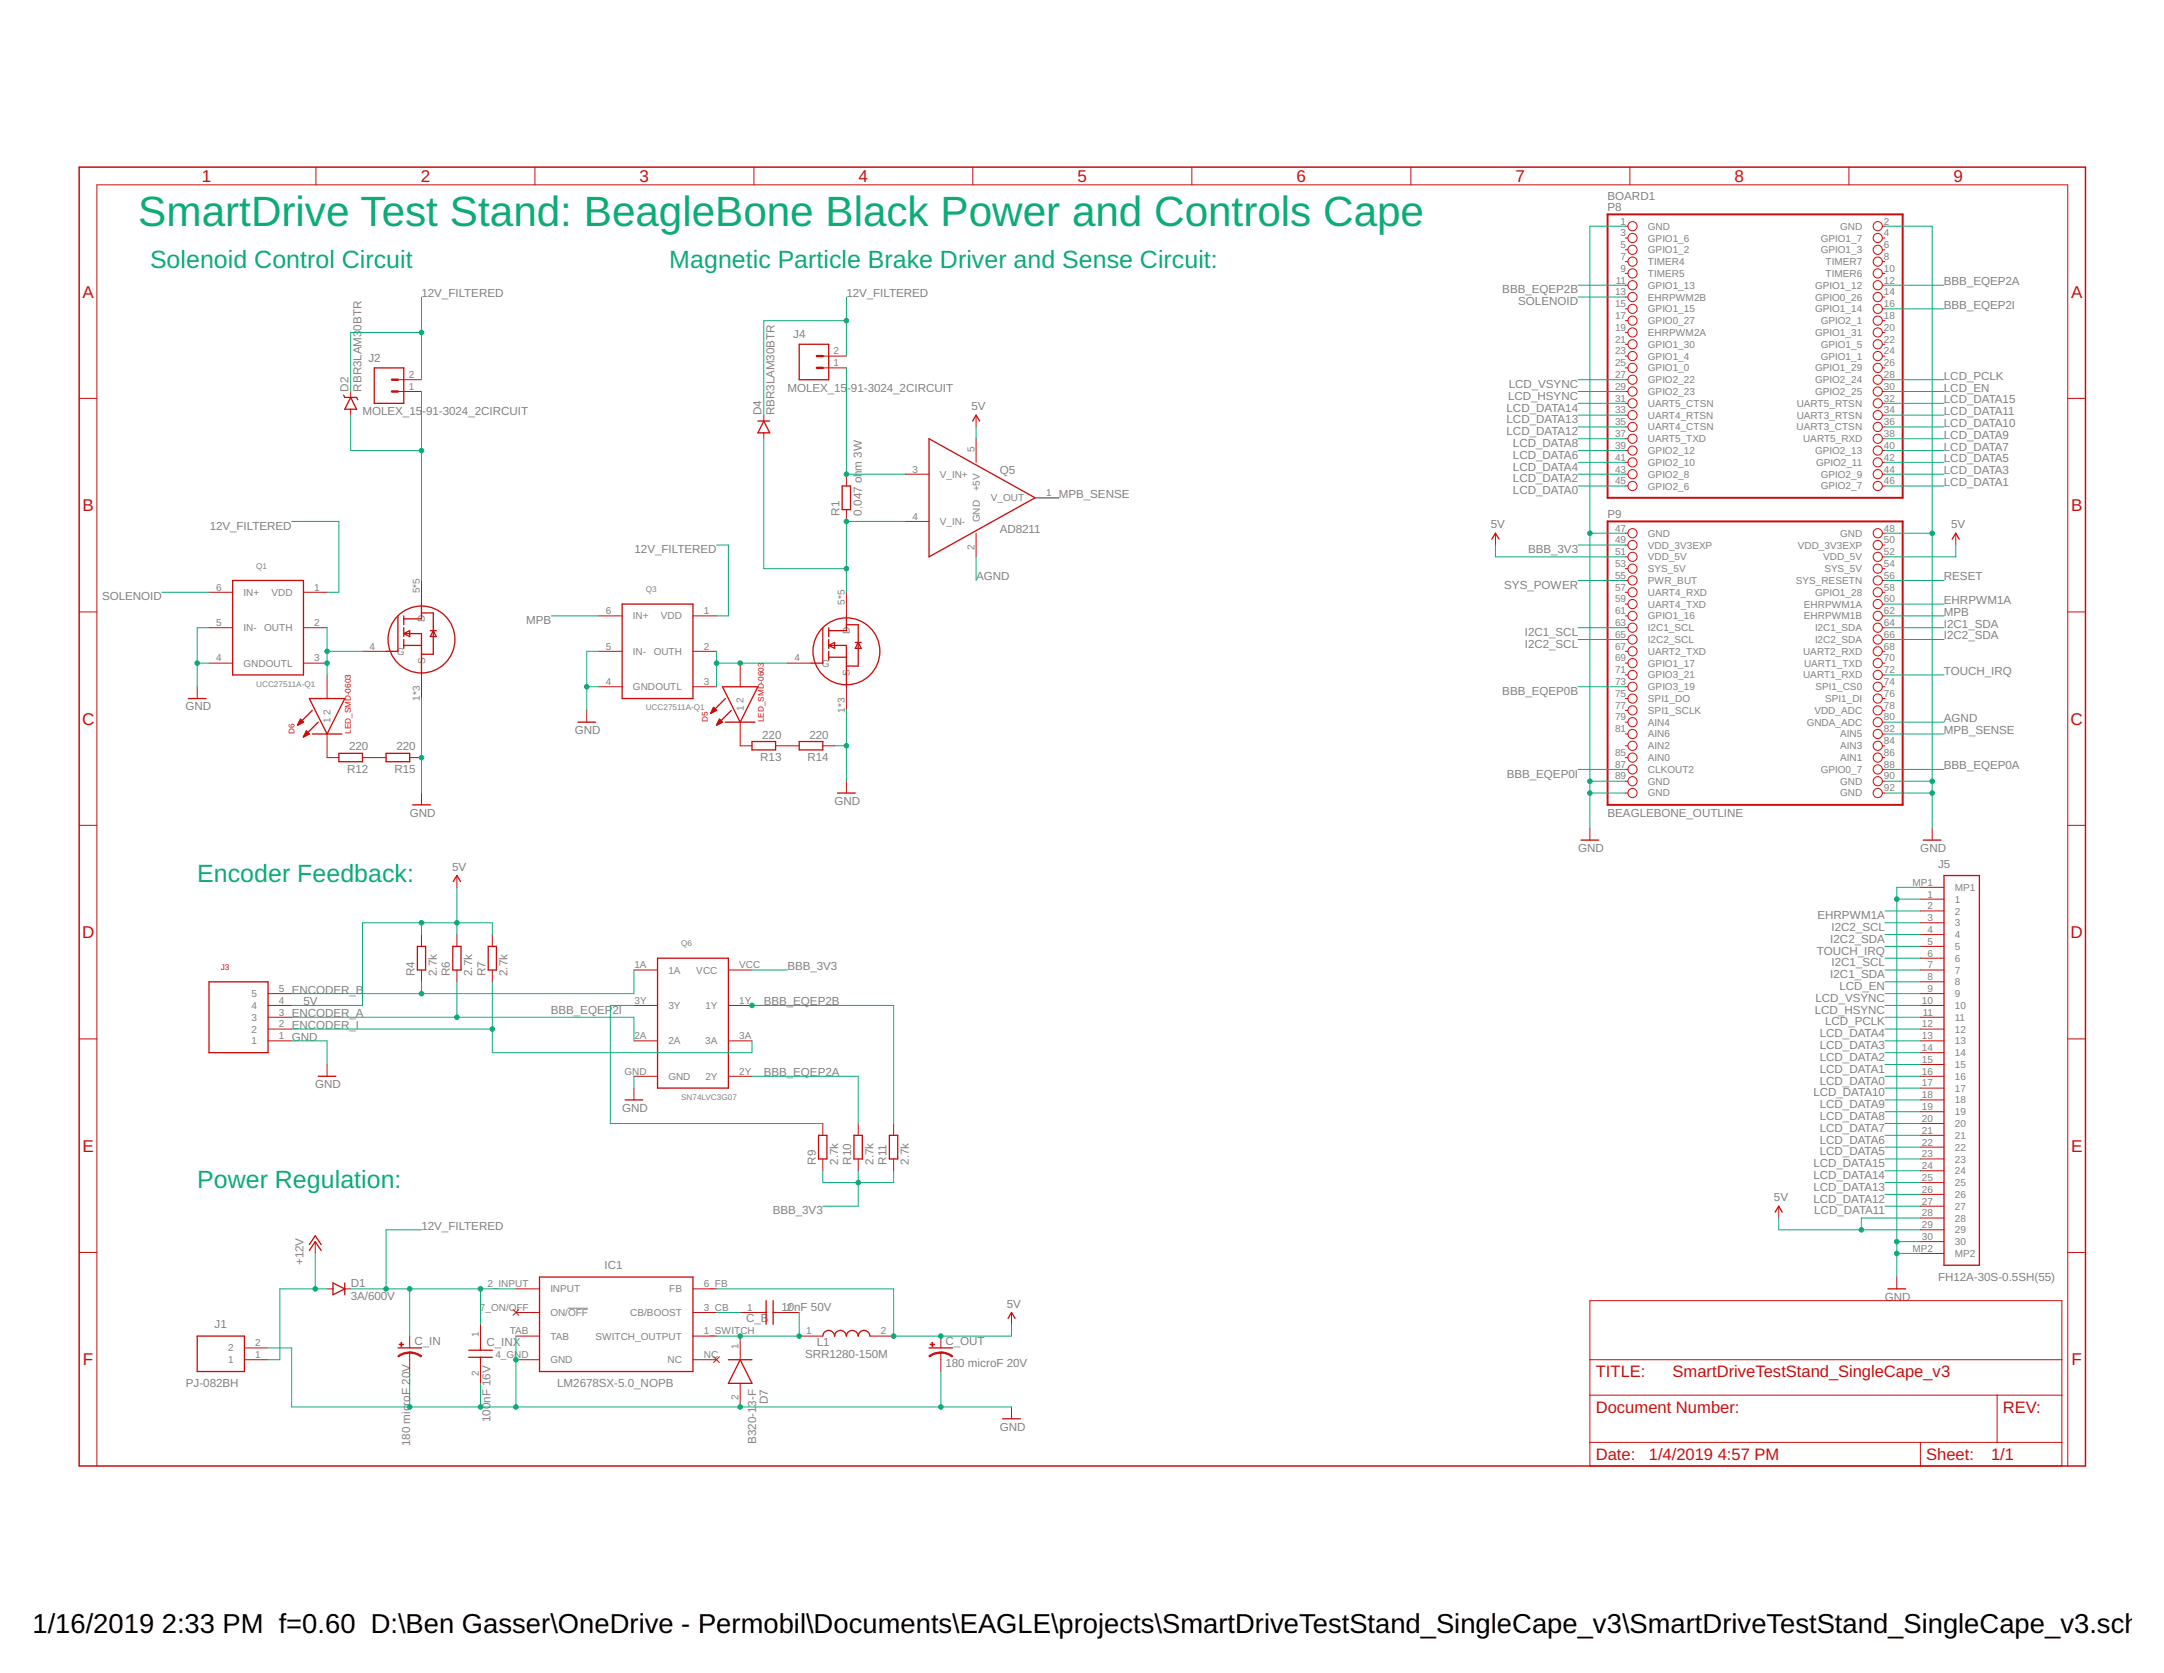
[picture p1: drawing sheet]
<svg xmlns="http://www.w3.org/2000/svg" width="279mm" height="216mm" viewBox="0 0 279 216" stroke-linecap="round" stroke-linejoin="round" font-family="sans-serif">
<path d="M73.3 168.8h2.6" fill="none" stroke="#808080" stroke-width=".13"/>
<path d="M207.6 27.7h38.1v36.5h-38.1zM207.6 67.3h38.1v36.6h-38.1z" fill="none" stroke="#c90d0c" stroke-width=".25"/>
<g fill="none" stroke="#c90d0c" stroke-width=".13">
<path d="M40.8 21.6v2.3M69.1 21.6v2.3M97.3 21.6v2.3M125.6 21.6v2.3M153.9 21.6v2.3M182.2 21.6v2.3M209.8 29.2h.4M209.8 30.7h.4M209.8 32.2h.4M209.8 33.8h.4M209.8 35.3h.4M209.8 36.8h.4"/>
<path d="M209.8 38.3h.4M209.8 39.9h.4M210.4 21.6v2.3M238.7 21.6v2.3M243 29.2h.4M243 30.7h.4M243 32.2h.4M243 33.8h.4M243 35.3h.4M243 36.8h.4M243 38.3h.4M243 39.9h.4"/>
<path d="M10.2 51.4h2.3M45.3 50.5v.8M45.3 52.8v.8M51.4 49h3M51.4 50.5h3M98.6 53.6v.7M98.6 55.9v.7M106.2 46h3.1M106.2 47.5h3.1M126 53.6v1.5M126 56.6v3.1M209.8 41.4h.4"/>
<path d="M209.8 42.9h.4M209.8 44.4h.4M209.8 46h.4M209.8 47.5h.4M209.8 49h.4M209.8 50.5h.4M209.8 52h.4M209.8 53.6h.4M209.8 55.1h.4M209.8 56.6h.4M209.8 58.1h.4M209.8 59.7h.4"/>
<path d="M243 41.4h.4M243 42.9h.4M243 44.4h.4M243 46h.4M243 47.5h.4M243 49h.4M243 50.5h.4M243 52h.4M243 53.6h.4M243 55.1h.4M243 56.6h.4M243 58.1h.4"/>
<path d="M243 59.7h.4M267 51.4h2.3M10.2 79h2.3M27 76.4h3M39.2 76.4h3M54.4 74.9v3.1M77.3 79.5h3M89.5 79.5h3M109.3 61.2v1.5M109.3 65.8v1.5M109.3 76.4v3.1M116.9 61.2h3.1"/>
<path d="M116.9 67.3h3.1M126 68.8v3.1M133.6 64.2h3.1M193.1 68.8v1.5M209.8 68.8h.4M209.8 70.3h.4M209.8 71.9h.4M209.8 73.4h.4M209.8 74.9h.4M209.8 76.4h.4M209.8 78h.4M209.8 79.5h.4"/>
<path d="M209.8 61.2h.4M209.8 62.7h.4M243 68.8h.4M243 70.3h.4M243 71.9h.4M243 73.4h.4M243 74.9h.4M243 76.4h.4M243 78h.4M243 79.5h.4M243 61.2h.4M243 62.7h.4"/>
<path d="M252.5 68.8v1.5M267 79h2.3M25.5 88.6v1.5M27 81h3M27 85.6h3M39.2 81h3M39.2 85.6h3M42.2 94.7v3.1h1.6M42.2 87.1v3M46.8 84.1h3M46.8 97.8h3M52.9 97.8h1.5"/>
<path d="M54.4 87.1v3M75.8 91.7v1.5M77.3 84.1h3M77.3 88.6h3M89.5 84.1h3M89.5 88.6h3M95.6 93.2v3h1.5M95.6 85.6v3M100.1 96.2h3.1M101.7 85.6h3M106.2 96.2h1.6M109.3 88.6v3.1"/>
<path d="M209.8 81h.4M209.8 82.5h.4M209.8 84.1h.4M209.8 85.6h.4M209.8 87.1h.4M209.8 88.6h.4M209.8 90.1h.4M209.8 91.7h.4M209.8 93.2h.4M209.8 94.7h.4M209.8 96.2h.4M209.8 97.8h.4"/>
<path d="M209.8 99.3h.4M243 81h.4M243 82.5h.4M243 84.1h.4M243 85.6h.4M243 87.1h.4M243 88.6h.4M243 90.1h.4M243 91.7h.4M243 93.2h.4M243 94.7h.4M243 96.2h.4"/>
<path d="M243 97.8h.4M243 99.3h.4M10.2 106.5h2.3M54.4 102.3v1.6M59 113v1.5M109.3 100.8v1.5M205.3 106.9v1.5M209.8 100.8h.4M209.8 102.3h.4M243 100.8h.4M243 102.3h.4M247.9 116h3.1"/>
<path d="M247.9 119.1h3.1M247.9 114.5h3.1M247.9 117.6h3.1M249.5 106.9v1.5M267 106.5h2.3M10.2 134.1h2.3M34.6 131.3h3.1M34.6 129.8h3.1M34.6 128.2h3.1M34.6 132.8h3.1M34.6 134.3h3.1M42.2 137.4v1.5"/>
<path d="M54.4 120.6v1.5M54.4 125.2v1.5M59 120.6v1.5M59 125.2v1.5M63.6 120.6v1.5M63.6 125.2v1.5M81.9 129.8h3M81.9 134.3h3M81.9 125.2h3M81.9 138.9h3M94 129.8h3.1M94 134.3h3.1"/>
<path d="M94 125.2h3.1M94 138.9h3.1M247.9 131.3h3.1M247.9 129.8h3.1M247.9 128.2h3.1M247.9 132.8h3.1M247.9 134.3h3.1M247.9 122.1h3.1M247.9 125.2h3.1M247.9 137.4h3.1M247.9 120.6h3.1M247.9 123.7h3.1"/>
<path d="M247.9 126.7h3.1M247.9 135.8h3.1M247.9 138.9h3.1M267 134.1h2.3M81.9 140.4v1.5M106.2 145v1.5M106.2 149.6v1.5M110.8 145v1.5M110.8 149.6v1.5M115.4 145v1.5M115.4 149.6v1.5M229.7 155.7v1.5"/>
<path d="M247.9 140.4h3.1M247.9 143.5h3.1M247.9 146.5h3.1M247.9 149.6h3.1M247.9 152.6h3.1M247.9 155.7h3.1M247.9 158.7h3.1M247.9 141.9h3.1M247.9 145h3.1M247.9 148h3.1M247.9 151.1h3.1M247.9 154.1h3.1"/>
<path d="M247.9 157.2h3.1M10.2 161.6h2.3M31.6 175.5h3M31.6 173.9h3M40.7 160.2v1.6M42.2 166.3h.8M44.5 166.3h.8M52.9 172.4v1.5M52.9 174.5v2.5M62 170.9v3M62 175.5v3M66.3 169l.7 .7"/>
<path d="M66.6 166.3h3.1M66.6 175.5h3.1M66.6 172.4h3.1M66.6 169.4h3.1M67 169l-.7 .7M89.5 166.3h3M89.5 175.5h3M89.5 172.4h3M89.5 169.4h3M92.1 175.1l.8 .7M92.9 175.1l-.8 .7M95.6 172.4v3.1"/>
<path d="M95.6 178.5v3.1M95.6 169.4h3M100.1 169.4h3.1M103.2 172.4h3M112.3 172.4h3.1M121.5 172.4v1.5M121.5 174.5v2.5M130.6 169.4v1.5M205.3 167.9h60.9v21.3h-60.9zM205.3 175.5h60.9M244.9 164.8v1.5M247.9 160.2h3.1"/>
<path d="M247.9 161.8h3.1M267 161.6h2.3M12.5 189.2v-165.3h254.5v165.3M130.6 181.6v1.5M205.3 180h60.9M205.3 186.1h60.9M247.9 186.1v3.1M257.9 180v6.1"/>
<circle cx="210.8" cy="32.2" r=".59"/>
<circle cx="210.8" cy="29.2" r=".59"/>
<circle cx="210.8" cy="38.3" r=".59"/>
<circle cx="210.8" cy="39.9" r=".59"/>
<circle cx="210.8" cy="33.8" r=".59"/>
<circle cx="210.8" cy="35.3" r=".59"/>
<circle cx="210.8" cy="36.8" r=".59"/>
<circle cx="210.8" cy="30.7" r=".59"/>
<circle cx="242.4" cy="38.3" r=".59"/>
<circle cx="242.4" cy="35.3" r=".59"/>
<circle cx="242.4" cy="30.7" r=".59"/>
<circle cx="242.4" cy="33.8" r=".59"/>
<circle cx="242.4" cy="29.2" r=".59"/>
<circle cx="242.4" cy="32.2" r=".59"/>
<circle cx="242.4" cy="36.8" r=".59"/>
<circle cx="242.4" cy="39.9" r=".59"/>
<circle cx="210.8" cy="41.4" r=".59"/>
<circle cx="210.8" cy="42.9" r=".59"/>
<circle cx="210.8" cy="53.6" r=".59"/>
<circle cx="210.8" cy="50.5" r=".59"/>
<circle cx="210.8" cy="49" r=".59"/>
<circle cx="210.8" cy="58.1" r=".59"/>
<circle cx="210.8" cy="47.5" r=".59"/>
<circle cx="210.8" cy="55.1" r=".59"/>
<circle cx="210.8" cy="46" r=".59"/>
<circle cx="210.8" cy="52" r=".59"/>
<circle cx="210.8" cy="56.6" r=".59"/>
<circle cx="210.8" cy="44.4" r=".59"/>
<circle cx="210.8" cy="59.7" r=".59"/>
<circle cx="242.4" cy="42.9" r=".59"/>
<circle cx="242.4" cy="41.4" r=".59"/>
<circle cx="242.4" cy="56.6" r=".59"/>
<circle cx="242.4" cy="47.5" r=".59"/>
<circle cx="242.4" cy="49" r=".59"/>
<circle cx="242.4" cy="53.6" r=".59"/>
<circle cx="242.4" cy="55.1" r=".59"/>
<circle cx="242.4" cy="59.7" r=".59"/>
<circle cx="242.4" cy="44.4" r=".59"/>
<circle cx="242.4" cy="52" r=".59"/>
<circle cx="242.4" cy="46" r=".59"/>
<circle cx="242.4" cy="50.5" r=".59"/>
<circle cx="242.4" cy="58.1" r=".59"/>
<circle cx="210.8" cy="71.9" r=".59"/>
<circle cx="210.8" cy="79.5" r=".59"/>
<circle cx="210.8" cy="61.2" r=".59"/>
<circle cx="210.8" cy="78" r=".59"/>
<circle cx="210.8" cy="68.8" r=".59"/>
<circle cx="210.8" cy="70.3" r=".59"/>
<circle cx="210.8" cy="76.4" r=".59"/>
<circle cx="210.8" cy="74.9" r=".59"/>
<circle cx="210.8" cy="73.4" r=".59"/>
<circle cx="210.8" cy="62.7" r=".59"/>
<circle cx="242.4" cy="73.4" r=".59"/>
<circle cx="242.4" cy="62.7" r=".59"/>
<circle cx="242.4" cy="68.8" r=".59"/>
<circle cx="242.4" cy="76.4" r=".59"/>
<circle cx="242.4" cy="71.9" r=".59"/>
<circle cx="242.4" cy="74.9" r=".59"/>
<circle cx="242.4" cy="78" r=".59"/>
<circle cx="242.4" cy="79.5" r=".59"/>
<circle cx="242.4" cy="61.2" r=".59"/>
<circle cx="242.4" cy="70.3" r=".59"/>
<circle cx="210.8" cy="87.1" r=".59"/>
<circle cx="210.8" cy="94.7" r=".59"/>
<circle cx="210.8" cy="91.7" r=".59"/>
<circle cx="210.8" cy="84.1" r=".59"/>
<circle cx="210.8" cy="85.6" r=".59"/>
<circle cx="210.8" cy="90.1" r=".59"/>
<circle cx="210.8" cy="99.3" r=".59"/>
<circle cx="210.8" cy="81" r=".59"/>
<circle cx="210.8" cy="96.2" r=".59"/>
<circle cx="210.8" cy="93.2" r=".59"/>
<circle cx="210.8" cy="97.8" r=".59"/>
<circle cx="210.8" cy="88.6" r=".59"/>
<circle cx="210.8" cy="82.5" r=".59"/>
<circle cx="242.4" cy="90.1" r=".59"/>
<circle cx="242.4" cy="94.7" r=".59"/>
<circle cx="242.4" cy="81" r=".59"/>
<circle cx="242.4" cy="85.6" r=".59"/>
<circle cx="242.4" cy="87.1" r=".59"/>
<circle cx="242.4" cy="93.2" r=".59"/>
<circle cx="242.4" cy="99.3" r=".59"/>
<circle cx="242.4" cy="82.5" r=".59"/>
<circle cx="242.4" cy="88.6" r=".59"/>
<circle cx="242.4" cy="96.2" r=".59"/>
<circle cx="242.4" cy="97.8" r=".59"/>
<circle cx="242.4" cy="84.1" r=".59"/>
<circle cx="242.4" cy="91.7" r=".59"/>
<circle cx="210.8" cy="102.3" r=".59"/>
<circle cx="210.8" cy="100.8" r=".59"/>
<circle cx="242.4" cy="102.3" r=".59"/>
<circle cx="242.4" cy="100.8" r=".59"/>
</g>
<g fill="none" stroke="#c90d0c" stroke-width=".17">
<path d="M44.4 51l.1 .3h1.5l.2 .3M45.3 51.3l.7 1.5h-1.5zM48.3 47.5h3.8v4.5h-3.8zM97.9 54.3h1.5M98.6 54.3l.8 1.6h-1.5zM103.2 44.4h3.8v4.6h-3.8zM120 56.6l13.6 7.6-13.6 7.7zM125.6 54.3l.4-.7 .5 .7M30 74.9h9.2v12.2h-9.2zM51.4 79.5v4.6h-1.6M52.1 79.5v1.1M54.4 78v1.9h-2.3"/>
<path d="M54.4 79.1h1.5v5.3h-1.5M80.3 78h9.2v12.1h-9.2zM108.7 62.7h1.1v3.1h-1.1zM109.3 79.5v1.9h-2.3M192.6 69.6l.5-.8 .4 .8M252.1 69.6l.4-.8 .5 .8M24.3 90.1h2.3M38.4 93.5h.1M38.5 93.4h.3M38.6 93.3h.4M38.6 93.2h.6M38.7 93h.3"/>
<path d="M38.8 92.9h.1M38.8 92.8l.4 .4-.8 .4zM39.2 95.1h.1M39.2 95h.2M39.3 94.8h.4M39.4 94.7h.5M39.4 94.6h.4M39.5 94.5h.2M39.5 94.4h.1M39.9 90.1h4.6l-2.3 4.6zM39.9 94.7l-.7 .4M39.9 94.7l-.3-.4-.4 .8"/>
<path d="M40.3 91.7l-1.9 1.9M40.3 94.7h3.8M41.1 93.2l-1.9 1.9M43.8 97.2h3v1.1h-3zM49.8 97.2h3.1v1.1h-3.1zM52.1 83.3h2.3M52.1 81v1.1M52.1 82.5v1.2M52.1 81.8h2.3v5.3M52.1 81.8l.8-.4v.7zM55.6 81.4h.7M55.9 81.4l.4 .7h-.7z"/>
<path d="M74.6 93.2h2.3M91.8 91.9h.1M91.9 91.8h.3M91.9 91.7h.5M92 91.6h.4M92 91.5h.3M92.1 91.4h.1M92.1 91.3l.4 .4-.7 .4zM92.5 93.5h.1M92.6 93.4h.3M92.7 93.3h.4M92.7 93.2h.5"/>
<path d="M92.8 93h.3M92.8 92.9h.2M92.9 92.8l.4 .4-.8 .4zM93.3 88.6h4.6l-2.3 4.6zM93.7 93.2h3.8M93.7 90.1l-1.9 2M94.4 91.7l-1.9 1.9M97.1 95.7h3v1.1h-3zM103.2 95.7h3v1.1h-3zM106.2 81v4.6h-1.5M107 81v1.1M107 82.5v1.2"/>
<path d="M107 84.1v1.1M107 83.3h2.3v5.3M107 84.8h2.3M107 83.3l.8-.4v.8zM109.3 80.6h1.5v5.4h-1.5M110.4 82.9h.8M110.8 82.9l.4 .8h-.8zM53.3 103.9h2.3M58.5 113.7l.5-.7 .5 .7M108.1 102.3h2.3M204.1 108.4h2.3M248.3 108.4h2.3"/>
<path d="M251 113h4.6v50.3h-4.6zM27 126.7h7.6v9.1h-7.6zM41.1 138.9h2.3M53.9 122.1h1v3.1h-1zM58.5 122.1h1v3.1h-1zM63 122.1h1.1v3.1h-1.1zM84.9 123.7h9.1v16.7h-9.1zM80.7 141.9h2.3M105.7 146.5h1.1v3.1h-1.1zM110.3 146.5h1v3.1h-1zM114.8 146.5h1.1v3.1h-1.1zM229.2 156.4l.5-.7 .4 .7"/>
<path d="M25.5 172.4h6.1v4.6h-6.1zM39.9 161.4l.8-1.2 .8 1.2M39.9 160.6l.8-1.1 .8 1.1M43 165.6l1.5 .7-1.5 .8zM44.5 165.6v1.5M51.4 173.9h3M60.5 174.2h3.1M60.5 175.2h3.1M62 173.9v.3M62 175.2v.3M69.7 164.8h19.8v12.2h-19.8zM94 175.5h3.1"/>
<path d="M95.6 175.5l1.5 3h-3.1zM98.6 169.4h.3M98.9 167.9v3M99.8 167.9v3M99.8 169.4h.3M106.2 172.4a.76 .76 0 0 1 .8-.7 .76 .76 0 0 1 .8 .7 .76 .76 0 0 1 .7-.7 .76 .76 0 0 1 .8 .7 .76 .76 0 0 1 .7-.7 .76 .76 0 0 1 .8 .7 .76 .76 0 0 1 .8-.7 .76 .76 0 0 1 .7 .7M120 173.9h3M130.2 170.1l.4-.7 .5 .7M243.8 166.3h2.2M129.5 183.1h2.2"/>
<circle cx="54.4" cy="82.5" r="4.3"/>
<circle cx="109.3" cy="84.1" r="4.3"/>
</g>
<path d="M50.6 49h.8M50.6 50.5h.8M105.5 46h.7M105.5 47.5h.7" fill="none" stroke="#c90d0c" stroke-width=".32"/>
<path d="M10.2 21.6h259.1v167.6h-259.1z" fill="none" stroke="#c90d0c" stroke-width=".19"/>
<g fill="#c90d0c" stroke="#c90d0c" stroke-width=".13">
<path d="M52.9 174.5h.2a2.57 2.57 0 0 1 1.3 .5l-.1 .1a2.39 2.39 0 0 0-1.4-.5z" fill-rule="evenodd"/>
<path d="M51.4 175a2.33 2.33 0 0 1 1.5-.5v.1a2.39 2.39 0 0 0-1.4 .5z" fill-rule="evenodd"/>
<path d="M121.5 174.5h.2a2.57 2.57 0 0 1 1.3 .5l-.1 .1a2.39 2.39 0 0 0-1.4-.5z" fill-rule="evenodd"/>
<path d="M119.9 175a2.34 2.34 0 0 1 1.6-.5v.1a2.39 2.39 0 0 0-1.5 .5z" fill-rule="evenodd"/>
</g>
<g fill="#c90d0c" stroke="#c90d0c" stroke-width=".13">
<path d="M51.5 173.5h.6h-.6z"/>
<path d="M51.8 173.2h.1v.6h-.1z"/>
<path d="M120.1 173.5h.5h-.5z"/>
<path d="M120.3 173.2h.1v.6h-.1z"/>
</g>
<g fill="none" stroke="#0dab76" stroke-width=".13">
<path d="M54.4 38.3v10.7M109.3 38.3v7.7M203.8 38.3h6M203.8 36.8h6M209.8 29.2h-4.5v77.7M243.4 29.2h6.1v77.7M243.4 36.8h7.6M243.4 39.9h7.6M45.3 53.6v4.5h9.1M54.4 50.5v24.4M54.4 42.9h-9.1v7.6M98.6 56.6v16.8h10.7"/>
<path d="M109.3 47.5v13.7h7.6M109.3 41.4h-10.7v12.2M126 55.1v1.5M203.8 58.1h6M203.8 59.7h6M203.8 56.6h6M203.8 55.1h6M203.8 53.6h6M203.8 52h6M203.8 50.5h6M203.8 49h6M243.4 58.1h7.6"/>
<path d="M243.4 59.7h7.6M243.4 56.6h7.6M243.4 55.1h7.6M243.4 53.6h7.6M243.4 52h7.6M243.4 50.5h7.6M243.4 49h7.6M20.9 76.4h6.1M37.7 67.3h6.1v9.1h-1.6M71.2 79.5h6.1M92.5 70.3h1.5v9.2h-1.5M116.9 67.3h-7.6v9.1"/>
<path d="M126 71.9v3M133.6 64.2h3.1M193.1 70.3v1.6h16.7M203.8 70.3h6M203.8 61.2h6M203.8 62.7h6M203.8 74.9h6M205.3 68.8h4.5M243.4 68.8h6.1M243.4 79.5h7.6M243.4 61.2h7.6M243.4 62.7h7.6"/>
<path d="M243.4 78h7.6M243.4 74.9h7.6M252.5 70.3v1.6h-9.1M25.5 85.6h1.5M27 81h-1.5v7.6M42.2 81v6.1M42.2 84.1h4.6M54.4 90.1v12.2M75.8 88.6h1.5M77.3 84.1h-1.5v7.6M92.5 85.6h9.2M92.5 84.1v4.5"/>
<path d="M107.8 96.2h1.5M109.3 91.7v9.1M203.8 81h6M203.8 88.6h6M203.8 99.3h6M203.8 82.5h6M243.4 81h7.6M243.4 99.3h7.6M243.4 93.2h7.6M243.4 94.7h7.6M243.4 82.5h7.6M243.4 87.1h7.6"/>
<path d="M54.4 119.1v1.5M59 114.5v6.1M205.3 100.8h4.5M205.3 102.3h4.5M243.4 100.8h6.1M243.4 102.3h6.1M243.4 119.1h4.5M243.4 117.6h4.5M244.9 116h3M247.9 114.5h-3v50.3M37.7 134.3h4.5v3.1M37.7 131.3h44.2v3"/>
<path d="M37.7 132.8h25.9M54.4 126.7v1.5M59 126.7v4.6M63.6 120.6v-1.5h-16.8v10.7h-9.1M63.6 126.7v9.1h33.5v-1.5M81.9 125.2v3h-44.2M81.9 138.9v1.5M81.9 129.8h-3.1v15.2h27.4M97.1 129.8h18.3v15.2M97.1 125.2h4.6M97.1 138.9h13.7v6.1M243.4 134.3h4.5"/>
<path d="M243.4 129.8h4.5M243.4 132.8h4.5M243.4 135.8h4.5M243.4 128.2h4.5M243.4 131.3h4.5M243.4 125.2h4.5M243.4 137.4h4.5M243.4 126.7h4.5M243.4 138.9h4.5M243.4 120.6h4.5M243.4 122.1h4.5M243.4 123.7h4.5"/>
<path d="M54.4 158.7h-4.6v7.6M106.2 151.1v1.5h9.2v-1.5M110.8 151.1v4.6h-4.6M229.7 157.2v1.5h18.2M243.4 152.6h4.5M243.4 155.7h4.5M243.4 148h4.5M243.4 145h4.5M243.4 141.9h4.5M243.4 140.4h4.5M243.4 149.6h4.5M243.4 146.5h4.5"/>
<path d="M243.4 143.5h4.5M243.4 154.1h4.5M243.4 151.1h4.5M247.9 157.2h-7.6v1.5M34.6 173.9h3.1v7.7h92.9M40.7 161.8v4.5M42.2 166.3h-6.1v9.2h-1.5M45.3 166.3h21.3M52.9 166.3v6.1M52.9 177v4.6M62 166.3v4.6M62 178.5v3.1"/>
<path d="M66.6 172.4v9.2M92.5 166.3h22.9v6.1h15.2v-1.5M92.5 169.4h3.1M103.2 169.4v3h-10.7M121.5 177v4.6M244.9 160.2h3M244.9 161.8h3"/>
</g>
<g fill="#0dab76" stroke="#0dab76" stroke-width=".13">
<circle cx="205.3" cy="100.8" r=".3"/>
<circle cx="205.3" cy="102.3" r=".3"/>
<circle cx="205.3" cy="68.8" r=".3"/>
<circle cx="249.5" cy="100.8" r=".3"/>
<circle cx="249.5" cy="102.3" r=".3"/>
<circle cx="249.5" cy="68.8" r=".3"/>
<circle cx="25.5" cy="85.6" r=".3"/>
<circle cx="75.8" cy="88.6" r=".3"/>
<circle cx="244.9" cy="160.2" r=".3"/>
<circle cx="244.9" cy="161.8" r=".3"/>
<circle cx="244.9" cy="116" r=".3"/>
<circle cx="109.3" cy="96.2" r=".3"/>
<circle cx="54.4" cy="97.8" r=".3"/>
<circle cx="66.6" cy="175.5" r=".3"/>
<circle cx="66.6" cy="181.6" r=".3"/>
<circle cx="62" cy="181.6" r=".3"/>
<circle cx="95.6" cy="181.6" r=".3"/>
<circle cx="121.5" cy="181.6" r=".3"/>
<circle cx="52.9" cy="181.6" r=".3"/>
<circle cx="49.8" cy="166.3" r=".3"/>
<circle cx="62" cy="166.3" r=".3"/>
<circle cx="52.9" cy="166.3" r=".3"/>
<circle cx="54.4" cy="42.9" r=".3"/>
<circle cx="109.3" cy="41.4" r=".3"/>
<circle cx="54.4" cy="119.1" r=".3"/>
<circle cx="59" cy="119.1" r=".3"/>
<circle cx="240.3" cy="158.7" r=".3"/>
<circle cx="115.4" cy="172.4" r=".3"/>
<circle cx="121.5" cy="172.4" r=".3"/>
<circle cx="40.7" cy="166.3" r=".3"/>
<circle cx="63.6" cy="132.8" r=".3"/>
<circle cx="54.4" cy="128.2" r=".3"/>
<circle cx="59" cy="131.3" r=".3"/>
<circle cx="109.3" cy="73.4" r=".3"/>
<circle cx="109.3" cy="67.3" r=".3"/>
<circle cx="109.3" cy="61.2" r=".3"/>
<circle cx="110.8" cy="152.6" r=".3"/>
<circle cx="54.4" cy="58.1" r=".3"/>
<circle cx="92.5" cy="85.6" r=".3"/>
<circle cx="95.6" cy="85.6" r=".3"/>
<circle cx="42.2" cy="85.6" r=".3"/>
<circle cx="42.2" cy="84.1" r=".3"/>
<circle cx="97.1" cy="129.8" r=".3"/>
<circle cx="103.2" cy="172.4" r=".3"/>
<circle cx="95.6" cy="172.4" r=".3"/>
</g>
<text font-size="5.5" fill="#0dab76" x="17.8" y="29.2">SmartDrive Test Stand: BeagleBone Black Power and Controls Cape</text>
<g font-size="3.5">
<text x="4.2" y="210.7">1/16/2019</text>
<text x="20.9" y="210.7">2:33 PM f=0.60 D:\Ben Gasser\OneDrive - Permobil\Documents\EAGLE\projects\SmartDriveTestStand_SingleCape_v3\SmartDriveTestStand_SingleCape_v3.sch (S</text>
</g>
<g font-size="3.2" fill="#0dab76">
<text x="19.4" y="34.5">Solenoid Control Circuit</text>
<text x="86.4" y="34.5">Magnetic Particle Brake Driver and Sense Circuit:</text>
<text x="25.5" y="113.8">Encoder Feedback:</text>
<text x="25.5" y="153.4">Power Regulation:</text>
</g>
<g font-size="2.2" fill="#c90d0c">
<text x="26" y="23.5">1</text>
<text x="54.3" y="23.5">2</text>
<text x="82.6" y="23.5">3</text>
<text x="110.9" y="23.5">4</text>
<text x="139.1" y="23.5">5</text>
<text x="167.4" y="23.5">6</text>
<text x="195.7" y="23.5">7</text>
<text x="224" y="23.5">8</text>
<text x="252.2" y="23.5">9</text>
<text x="10.7" y="38.4">A</text>
<text x="267.4" y="38.4">A</text>
<text x="10.7" y="66">B</text>
<text x="267.4" y="66">B</text>
<text x="10.6" y="93.5">C</text>
<text x="267.3" y="93.5">C</text>
<text x="10.6" y="121.1">D</text>
<text x="267.3" y="121.1">D</text>
<text x="10.7" y="148.6">E</text>
<text x="267.4" y="148.6">E</text>
<text x="10.7" y="176.2">F</text>
<text x="267.5" y="176.2">F</text>
</g>
<g font-size="2.1" fill="#c90d0c">
<text x="206" y="177.8">TITLE:</text>
<text x="215.9" y="177.8">SmartDriveTestStand_SingleCape_v3</text>
<text x="206" y="182.3">Document Number:</text>
<text x="258.6" y="182.3">REV:</text>
<text x="206" y="188.4">Date:</text>
<text x="212.9" y="188.4">1/4/2019</text>
<text x="221.8" y="188.4">4:57 PM</text>
<text x="248.7" y="188.4">Sheet:</text>
<text x="257.1" y="188.4">1/1</text>
</g>
<g font-size="1.5" fill="#808080">
<text x="207.6" y="27.3">P8</text>
<text x="207.6" y="25.8">BOARD1</text>
<text x="54.4" y="38.3">12V_FILTERED</text>
<text x="109.3" y="38.3">12V_FILTERED</text>
<text x="194" y="37.9">BBB_EQEP2B</text>
<text x="196" y="39.4">SOLENOID</text>
<text x="251" y="36.8">BBB_EQEP2A</text>
<text x="251" y="39.9">BBB_EQEP2I</text>
<text x="46.7" y="42.7" transform="rotate(-90 46.7 42.7)">0BTR</text>
<text x="47.6" y="46.7">J2</text>
<text x="102.4" y="43.7">J4</text>
<text x="45" y="50.5" transform="rotate(-90 45 50.5)">D2</text>
<text x="46.7" y="50.5" transform="rotate(-90 46.7 50.5)">RBR3LAM3</text>
<text x="46.8" y="53.6">MOLEX_15</text>
<text x="54.5" y="53.6">-91-3024_2CIRCUIT</text>
<text x="98.3" y="53.6" transform="rotate(-90 98.3 53.6)">D4</text>
<text x="100" y="53.6" transform="rotate(-90 100 53.6)">RBR3LAM30BTR</text>
<text x="101.7" y="50.5">MOLEX_15</text>
<text x="109.4" y="50.5">-91-3024_2CIRCUIT</text>
<text x="125.4" y="53">5V</text>
<text x="194.5" y="53.1">LCD_DATA14</text>
<text x="194.7" y="51.6">LCD_HSYNC</text>
<text x="194.8" y="50.1">LCD_VSYNC</text>
<text x="251" y="53.6">LCD_DATA11</text>
<text x="251" y="52.1">LCD_DATA15</text>
<text x="251" y="50.5">LCD_EN</text>
<text x="251" y="49">LCD_PCLK</text>
<text x="194.5" y="56.2">LCD_DATA12</text>
<text x="194.5" y="54.6">LCD_DATA13</text>
<text x="195.3" y="59.2">LCD_DATA6</text>
<text x="195.3" y="57.7">LCD_DATA8</text>
<text x="251" y="59.7">LCD_DATA5</text>
<text x="251" y="58.1">LCD_DATA7</text>
<text x="251" y="56.6">LCD_DATA9</text>
<text x="251" y="55.1">LCD_DATA10</text>
<text x="129.1" y="61.2">Q5</text>
<text x="136.7" y="64.2">MPB_SENSE</text>
<text x="195.3" y="63.8">LCD_DATA0</text>
<text x="195.3" y="62.3">LCD_DATA2</text>
<text x="195.3" y="60.7">LCD_DATA4</text>
<text x="251" y="62.7">LCD_DATA1</text>
<text x="251" y="61.2">LCD_DATA3</text>
<text x="27.1" y="68.3">12V_FILTERED</text>
<text x="81.9" y="71.4">12V_FILTERED</text>
<text x="108.4" y="66.5" transform="rotate(-90 108.4 66.5)">R1</text>
<text x="111.3" y="66.5" transform="rotate(-90 111.3 66.5)">0.047 ohm 3W</text>
<text x="129.1" y="68.8">AD8211</text>
<text x="192.5" y="68.2">5V</text>
<text x="197.3" y="71.4">BBB_3V3</text>
<text x="207.6" y="66.9">P9</text>
<text x="251.9" y="68.2">5V</text>
<text x="13.2" y="77.5">SOLENOID</text>
<text x="126" y="74.9">AGND</text>
<text x="194.2" y="76">SYS_POWER</text>
<text x="251" y="78">EHRPWM1A</text>
<text x="251" y="74.9">RESET</text>
<text x="67.9" y="80.5">MPB</text>
<text x="196.9" y="82.1">I2C1_SCL</text>
<text x="196.9" y="83.6">I2C2_SCL</text>
<text x="251" y="79.5">MPB</text>
<text x="251" y="81">I2C1_SDA</text>
<text x="251" y="82.5">I2C2_SDA</text>
<text x="194" y="89.7">BBB_EQEP0B</text>
<text x="251" y="87.1">TOUCH_IRQ</text>
<text x="23.9" y="91.7">GND</text>
<text x="74.2" y="94.7">GND</text>
<text x="98.4" y="95.3">220</text>
<text x="104.5" y="95.3">220</text>
<text x="251" y="93.2">AGND</text>
<text x="251" y="94.7">MPB_SENSE</text>
<text x="44.8" y="99.7">R12</text>
<text x="45.1" y="96.8">220</text>
<text x="50.9" y="99.7">R15</text>
<text x="51.2" y="96.8">220</text>
<text x="98.2" y="98.2">R13</text>
<text x="104.3" y="98.2">R14</text>
<text x="194.5" y="100.3">BBB_EQEP0I</text>
<text x="251" y="99.3">BBB_EQEP0A</text>
<text x="52.9" y="105.4">GND</text>
<text x="107.8" y="103.9">GND</text>
<text x="207.6" y="105.4">BEAGLEBONE_OUTLINE</text>
<text x="58.4" y="112.4">5V</text>
<text x="203.7" y="109.9">GND</text>
<text x="247.9" y="109.9">GND</text>
<text x="250.2" y="112">J5</text>
<text x="234.7" y="118.6">EHRPWM1A</text>
<text x="53.5" y="125.9" transform="rotate(-90 53.5 125.9)">R4</text>
<text x="56.4" y="125.9" transform="rotate(-90 56.4 125.9)">2.7k</text>
<text x="58.1" y="125.9" transform="rotate(-90 58.1 125.9)">R6</text>
<text x="61" y="125.9" transform="rotate(-90 61 125.9)">2.7k</text>
<text x="62.7" y="125.9" transform="rotate(-90 62.7 125.9)">R7</text>
<text x="65.5" y="125.9" transform="rotate(-90 65.5 125.9)">2.7k</text>
<text x="101.7" y="125.2">BBB_3V3</text>
<text x="234.6" y="123.2">TOUCH_IRQ</text>
<text x="236.3" y="121.7">I2C2_SDA</text>
<text x="236.5" y="124.7">I2C1_SCL</text>
<text x="236.5" y="120.1">I2C2_SCL</text>
<text x="37.7" y="128.2">ENCODER_B</text>
<text x="37.7" y="131.3">ENCODER_A</text>
<text x="39.2" y="129.8">5V</text>
<text x="71.1" y="130.8">BBB_EQEP</text>
<text x="79.1" y="130.8">2I</text>
<text x="98.6" y="129.8">BBB_EQEP2B</text>
<text x="234.3" y="130.8">LCD_HSYNC</text>
<text x="234.4" y="129.3">LCD_VSYNC</text>
<text x="236.3" y="126.2">I2C1_SDA</text>
<text x="237.5" y="127.8">LCD_EN</text>
<text x="37.7" y="134.3">GND</text>
<text x="37.7" y="132.8">ENCODER_I</text>
<text x="235" y="135.4">LCD_DATA3</text>
<text x="235" y="136.9">LCD_DATA2</text>
<text x="235" y="133.9">LCD_DATA4</text>
<text x="235.7" y="132.3">LCD_PCLK</text>
<text x="40.7" y="140.4">GND</text>
<text x="80.3" y="143.5">GND</text>
<text x="98.6" y="138.9">BBB_EQEP2A</text>
<text x="234.1" y="141.5">LCD_DATA10</text>
<text x="235" y="138.4">LCD_DATA1</text>
<text x="235" y="143">LCD_DATA9</text>
<text x="235" y="140">LCD_DATA0</text>
<text x="235" y="149.1">LCD_DATA5</text>
<text x="235" y="146.1">LCD_DATA7</text>
<text x="235" y="147.6">LCD_DATA6</text>
<text x="235" y="144.5">LCD_DATA8</text>
<text x="105.3" y="150.3" transform="rotate(-90 105.3 150.3)">R9</text>
<text x="108.2" y="150.3" transform="rotate(-90 108.2 150.3)">2.7k</text>
<text x="109.9" y="150.3" transform="rotate(-90 109.9 150.3)">R10</text>
<text x="112.8" y="150.3" transform="rotate(-90 112.8 150.3)">2.7k</text>
<text x="114.5" y="150.3" transform="rotate(-90 114.5 150.3)">R11</text>
<text x="117.4" y="150.3" transform="rotate(-90 117.4 150.3)">2.7k</text>
<text x="229" y="155">5V</text>
<text x="234.1" y="150.6">LCD_DATA15</text>
<text x="234.1" y="155.2">LCD_DATA12</text>
<text x="234.1" y="153.7">LCD_DATA13</text>
<text x="234.1" y="152.1">LCD_DATA14</text>
<text x="54.4" y="158.7">12V_FILTERED</text>
<text x="99.8" y="156.7">BBB_3V3</text>
<text x="234.2" y="156.7">LCD_DATA11</text>
<text x="39.2" y="163.3" transform="rotate(-90 39.2 163.3)">+12V</text>
<text x="45.3" y="167.7">3A/600V</text>
<text x="45.3" y="166">D1</text>
<text x="78" y="163.8">IC1</text>
<text x="243.4" y="167.8">GND</text>
<text x="250.2" y="165.3">FH12A-30S-0.5SH(55)</text>
<text x="27.7" y="171.4">J1</text>
<text x="53.5" y="173.6">C_IN</text>
<text x="62.8" y="173.7">C_INX</text>
<text x="96.3" y="170.7">C_B</text>
<text x="100.9" y="169.1">10nF 50V</text>
<text x="105.5" y="173.7">L1</text>
<text x="122.1" y="173.6">C_OUT</text>
<text x="130" y="168.8">5V</text>
<text x="24" y="179">PJ-082BH</text>
<text x="71.9" y="179">LM2678SX-5.0_NOPB</text>
<text x="103.9" y="175.2">SRR1280-150M</text>
<text x="122.1" y="176.5">180 microF 20V</text>
<text x="53" y="181.4" transform="rotate(-90 53 181.4)">roF 20V</text>
<text x="63.3" y="183.5" transform="rotate(-90 63.3 183.5)">100nF 16V</text>
<text x="97.6" y="181.5" transform="rotate(-90 97.6 181.5)">3-F</text>
<text x="99.1" y="181.2" transform="rotate(-90 99.1 181.2)">D7</text>
<text x="129.1" y="184.6">GND</text>
<text x="53" y="186.6" transform="rotate(-90 53 186.6)">180 mic</text>
<text x="97.6" y="186.3" transform="rotate(-90 97.6 186.3)">B320-1</text>
</g>
<g font-size="1.3" fill="#808080">
<text x="209.2" y="29">1</text>
<text x="212.8" y="29.7">GND</text>
<text x="237.6" y="29.6">GND</text>
<text x="243.2" y="29">2</text>
<text x="209.2" y="30.5">3</text>
<text x="209.2" y="32">5</text>
<text x="209.2" y="33.6">7</text>
<text x="209.2" y="35.1">9</text>
<text x="212.8" y="31.2">GPIO1_6</text>
<text x="212.8" y="32.7">GPIO1_2</text>
<text x="212.8" y="34.2">TIMER4</text>
<text x="212.8" y="35.7">TIMER5</text>
<text x="235.1" y="31.2">GPIO1_7</text>
<text x="235.1" y="32.7">GPIO1_3</text>
<text x="235.7" y="34.2">TIMER7</text>
<text x="235.7" y="35.7">TIMER6</text>
<text x="243.2" y="30.5">4</text>
<text x="243.2" y="32">6</text>
<text x="243.2" y="33.6">8</text>
<text x="243.2" y="35.1">10</text>
<text x="208.5" y="38.1">13</text>
<text x="208.5" y="39.6">15</text>
<text x="208.5" y="41.2">17</text>
<text x="208.6" y="36.6">11</text>
<text x="212.8" y="37.3">GPIO1_13</text>
<text x="212.8" y="38.8">EHRPWM2B</text>
<text x="212.8" y="40.3">GPIO1_15</text>
<text x="212.8" y="41.8">GPIO0_27</text>
<text x="234.4" y="37.3">GPIO1_12</text>
<text x="234.4" y="38.8">GPIO0_26</text>
<text x="234.4" y="40.3">GPIO1_14</text>
<text x="235.1" y="41.8">GPIO2_1</text>
<text x="243.2" y="36.6">12</text>
<text x="243.2" y="38.1">14</text>
<text x="243.2" y="39.6">16</text>
<text x="243.2" y="41.2">18</text>
<text x="107.6" y="45.7">2</text>
<text x="107.6" y="47.3">1</text>
<text x="208.5" y="42.7">19</text>
<text x="208.5" y="44.2">21</text>
<text x="208.5" y="45.7">23</text>
<text x="208.5" y="47.3">25</text>
<text x="212.8" y="43.4">EHRPWM2A</text>
<text x="212.8" y="44.9">GPIO1_30</text>
<text x="212.8" y="46.4">GPIO1_4</text>
<text x="212.8" y="47.9">GPIO1_0</text>
<text x="234.4" y="43.4">GPIO1_31</text>
<text x="234.4" y="47.9">GPIO1_29</text>
<text x="235.1" y="44.9">GPIO1_5</text>
<text x="235.1" y="46.4">GPIO1_1</text>
<text x="243.2" y="42.7">20</text>
<text x="243.2" y="44.2">22</text>
<text x="243.2" y="45.7">24</text>
<text x="243.2" y="47.3">26</text>
<text x="52.8" y="48.8">2</text>
<text x="52.8" y="50.3">1</text>
<text x="208.5" y="48.8">27</text>
<text x="208.5" y="50.3">29</text>
<text x="208.5" y="51.8">31</text>
<text x="208.5" y="53.4">33</text>
<text x="212.8" y="49.5">GPIO2_22</text>
<text x="212.8" y="51">GPIO2_23</text>
<text x="212.8" y="52.5">UART5_CTSN</text>
<text x="232" y="52.5">UART5_RTSN</text>
<text x="234.4" y="49.5">GPIO2_24</text>
<text x="234.4" y="51">GPIO2_25</text>
<text x="243.2" y="48.8">28</text>
<text x="243.2" y="50.3">30</text>
<text x="243.2" y="51.8">32</text>
<text x="243.2" y="53.4">34</text>
<text x="125.8" y="58.3" transform="rotate(-90 125.8 58.3)">5</text>
<text x="208.5" y="54.9">35</text>
<text x="208.5" y="56.4">37</text>
<text x="208.5" y="57.9">39</text>
<text x="208.5" y="59.5">41</text>
<text x="212.8" y="54">UART4_RTSN</text>
<text x="212.8" y="55.6">UART4_CTSN</text>
<text x="212.8" y="57.1">UART5_TXD</text>
<text x="212.8" y="58.6">GPIO2_12</text>
<text x="232" y="55.6">UART3_CTSN</text>
<text x="232" y="54">UART3_RTSN</text>
<text x="232.8" y="57.1">UART5_RXD</text>
<text x="234.4" y="58.6">GPIO2_13</text>
<text x="243.2" y="54.9">36</text>
<text x="243.2" y="56.4">38</text>
<text x="243.2" y="57.9">40</text>
<text x="243.2" y="59.5">42</text>
<text x="117.8" y="61">3</text>
<text x="121.3" y="61.6">V_IN+</text>
<text x="126.5" y="63.4" transform="rotate(-90 126.5 63.4)">+5V</text>
<text x="127.9" y="64.7">V_OUT</text>
<text x="135.1" y="64">1</text>
<text x="208.5" y="61">43</text>
<text x="208.5" y="62.5">45</text>
<text x="212.8" y="60.1">GPIO2_10</text>
<text x="212.8" y="61.6">GPIO2_8</text>
<text x="212.8" y="63.2">GPIO2_6</text>
<text x="234.5" y="60.1">GPIO2_11</text>
<text x="235.1" y="61.6">GPIO2_9</text>
<text x="235.1" y="63.2">GPIO2_7</text>
<text x="243.2" y="61">44</text>
<text x="243.2" y="62.5">46</text>
<text x="117.8" y="67.1">4</text>
<text x="121.3" y="67.7">V_IN-</text>
<text x="125.8" y="70.9" transform="rotate(-90 125.8 70.9)">2</text>
<text x="126.5" y="67.4" transform="rotate(-90 126.5 67.4)">GND</text>
<text x="208.5" y="68.6">47</text>
<text x="208.5" y="70.1">49</text>
<text x="208.5" y="71.6">51</text>
<text x="212.8" y="69.3">GND</text>
<text x="212.8" y="70.8">VDD_3V3EXP</text>
<text x="232.1" y="70.8">VDD_3V3EXP</text>
<text x="237.6" y="69.3">GND</text>
<text x="243.2" y="68.6">48</text>
<text x="243.2" y="70.1">50</text>
<text x="243.2" y="71.6">52</text>
<text x="27.9" y="76.2">6</text>
<text x="31.4" y="76.9">IN+</text>
<text x="35" y="76.9">VDD</text>
<text x="40.6" y="76.2">1</text>
<text x="54.2" y="76.6" transform="rotate(-90 54.2 76.6)">5*5</text>
<text x="208.5" y="73.2">53</text>
<text x="208.5" y="74.7">55</text>
<text x="208.5" y="76.2">57</text>
<text x="208.5" y="77.7">59</text>
<text x="212.8" y="72.3">VDD_5V</text>
<text x="212.8" y="73.8">SYS_5V</text>
<text x="212.8" y="75.4">PWR_BUT</text>
<text x="212.8" y="76.9">UART4_RXD</text>
<text x="231.9" y="75.4">SYS_RESETN</text>
<text x="234.4" y="76.9">GPIO1_28</text>
<text x="235.4" y="72.3">VDD_5V</text>
<text x="235.6" y="73.8">SYS_5V</text>
<text x="243.2" y="73.2">54</text>
<text x="243.2" y="74.7">56</text>
<text x="243.2" y="76.2">58</text>
<text x="243.2" y="77.7">60</text>
<text x="27.9" y="80.8">5</text>
<text x="31.4" y="81.5">IN-</text>
<text x="34.1" y="81.5">OUTH</text>
<text x="40.6" y="80.8">2</text>
<text x="47.7" y="83.8">4</text>
<text x="54.9" y="80.3" transform="rotate(-90 54.9 80.3)">D</text>
<text x="78.2" y="79.3">6</text>
<text x="78.2" y="83.8">5</text>
<text x="81.7" y="79.9">IN+</text>
<text x="85.3" y="79.9">VDD</text>
<text x="90.9" y="79.3">1</text>
<text x="90.9" y="83.8">2</text>
<text x="109.1" y="78.1" transform="rotate(-90 109.1 78.1)">5*5</text>
<text x="109.7" y="81.8" transform="rotate(-90 109.7 81.8)">D</text>
<text x="208.5" y="79.3">61</text>
<text x="208.5" y="80.8">63</text>
<text x="208.5" y="82.3">65</text>
<text x="208.5" y="83.8">67</text>
<text x="212.8" y="78.4">UART4_TXD</text>
<text x="212.8" y="79.9">GPIO1_16</text>
<text x="212.8" y="81.5">I2C1_SCL</text>
<text x="212.8" y="83">I2C2_SCL</text>
<text x="232.9" y="78.4">EHRPWM1A</text>
<text x="232.9" y="79.9">EHRPWM1B</text>
<text x="234.3" y="81.5">I2C1_SDA</text>
<text x="234.3" y="83">I2C2_SDA</text>
<text x="243.2" y="79.3">62</text>
<text x="243.2" y="80.8">64</text>
<text x="243.2" y="82.3">66</text>
<text x="243.2" y="83.8">68</text>
<text x="27.9" y="85.4">4</text>
<text x="31.4" y="86">GNDOUTL</text>
<text x="40.6" y="85.4">3</text>
<text x="51.3" y="84.5">G</text>
<text x="54.9" y="85.7" transform="rotate(-90 54.9 85.7)">S</text>
<text x="78.2" y="88.4">4</text>
<text x="81.7" y="84.5">IN-</text>
<text x="81.7" y="89.1">GNDOUTL</text>
<text x="84.4" y="84.5">OUTH</text>
<text x="90.9" y="88.4">3</text>
<text x="102.6" y="85.4">4</text>
<text x="106.1" y="86">G</text>
<text x="109.7" y="87.2" transform="rotate(-90 109.7 87.2)">S</text>
<text x="208.5" y="85.4">69</text>
<text x="208.5" y="86.9">71</text>
<text x="208.5" y="88.4">73</text>
<text x="208.5" y="89.9">75</text>
<text x="212.8" y="84.5">UART2_TXD</text>
<text x="212.8" y="86">GPIO1_17</text>
<text x="212.8" y="87.6">GPIO3_21</text>
<text x="212.8" y="89.1">GPIO3_19</text>
<text x="232.8" y="84.5">UART2_RXD</text>
<text x="232.8" y="87.5">UART1_RXD</text>
<text x="232.9" y="86">UART1_TXD</text>
<text x="234.4" y="89.1">SPI1_CS0</text>
<text x="243.2" y="85.4">70</text>
<text x="243.2" y="86.9">72</text>
<text x="243.2" y="88.4">74</text>
<text x="243.2" y="89.9">76</text>
<text x="42.7" y="92.3" transform="rotate(-90 42.7 92.3)">2</text>
<text x="42.7" y="93.3" transform="rotate(-90 42.7 93.3)">1</text>
<text x="54.2" y="90.4" transform="rotate(-90 54.2 90.4)">1*3</text>
<text x="96" y="90.7" transform="rotate(-90 96 90.7)">2</text>
<text x="96" y="91.8" transform="rotate(-90 96 91.8)">1</text>
<text x="109.1" y="92" transform="rotate(-90 109.1 92)">1*3</text>
<text x="208.5" y="91.5">77</text>
<text x="208.5" y="93">79</text>
<text x="208.5" y="94.5">81</text>
<text x="212.8" y="90.6">SPI1_DO</text>
<text x="212.8" y="92.1">SPI1_SCLK</text>
<text x="212.8" y="93.6">AIN4</text>
<text x="212.8" y="95.2">AIN6</text>
<text x="233.3" y="93.6">GNDA_ADC</text>
<text x="234.3" y="92.1">VDD_ADC</text>
<text x="235.7" y="90.6">SPI1_DI</text>
<text x="237.6" y="95.2">AIN5</text>
<text x="243.2" y="91.5">78</text>
<text x="243.2" y="93">80</text>
<text x="243.2" y="94.5">82</text>
<text x="208.5" y="97.5">85</text>
<text x="208.5" y="99.1">87</text>
<text x="208.5" y="100.6">89</text>
<text x="212.8" y="96.7">AIN2</text>
<text x="212.8" y="98.2">AIN0</text>
<text x="212.8" y="99.7">CLKOUT2</text>
<text x="212.8" y="101.3">GND</text>
<text x="235.1" y="99.7">GPIO0_7</text>
<text x="237.6" y="96.7">AIN3</text>
<text x="237.6" y="98.2">AIN1</text>
<text x="237.6" y="101.3">GND</text>
<text x="243.2" y="96">84</text>
<text x="243.2" y="97.5">86</text>
<text x="243.2" y="99.1">88</text>
<text x="243.2" y="100.6">90</text>
<text x="212.8" y="102.8">GND</text>
<text x="237.6" y="102.8">GND</text>
<text x="243.2" y="102.1">92</text>
<text x="246.9" y="114.3">MP1</text>
<text x="248.9" y="115.8">1</text>
<text x="248.9" y="118.9">3</text>
<text x="248.9" y="117.4">2</text>
<text x="252.4" y="116.5">1</text>
<text x="252.4" y="119.5">3</text>
<text x="252.4" y="115">MP1</text>
<text x="252.4" y="118">2</text>
<text x="81.9" y="125">1A</text>
<text x="86.3" y="125.6">1A</text>
<text x="89.9" y="125.6">VCC</text>
<text x="95.4" y="125">VCC</text>
<text x="248.9" y="121.9">5</text>
<text x="248.9" y="125">7</text>
<text x="248.9" y="120.4">4</text>
<text x="248.9" y="123.4">6</text>
<text x="252.4" y="122.6">5</text>
<text x="252.4" y="125.6">7</text>
<text x="252.4" y="121.1">4</text>
<text x="252.4" y="124.1">6</text>
<text x="32.5" y="131.7">3</text>
<text x="32.5" y="130.2">4</text>
<text x="32.5" y="128.7">5</text>
<text x="36" y="131.1">3</text>
<text x="36" y="129.5">4</text>
<text x="36" y="128">5</text>
<text x="81.9" y="129.5">3Y</text>
<text x="86.3" y="130.2">3Y</text>
<text x="91.1" y="130.2">1Y</text>
<text x="95.4" y="129.5">1Y</text>
<text x="248.1" y="129.5">10</text>
<text x="248.2" y="131.1">11</text>
<text x="248.9" y="128">9</text>
<text x="248.9" y="126.5">8</text>
<text x="252.4" y="128.7">9</text>
<text x="252.4" y="131.7">11</text>
<text x="252.4" y="127.2">8</text>
<text x="252.4" y="130.2">10</text>
<text x="32.5" y="133.3">2</text>
<text x="32.5" y="134.8">1</text>
<text x="36" y="132.6">2</text>
<text x="36" y="134.1">1</text>
<text x="81.9" y="134.1">2A</text>
<text x="86.3" y="134.8">2A</text>
<text x="91" y="134.8">3A</text>
<text x="95.4" y="134.1">3A</text>
<text x="248.1" y="134.1">13</text>
<text x="248.1" y="137.2">15</text>
<text x="248.1" y="132.6">12</text>
<text x="248.1" y="135.6">14</text>
<text x="252.4" y="134.8">13</text>
<text x="252.4" y="137.8">15</text>
<text x="252.4" y="133.3">12</text>
<text x="252.4" y="136.3">14</text>
<text x="80.6" y="138.7">GND</text>
<text x="86.3" y="139.4">GND</text>
<text x="91.1" y="139.4">2Y</text>
<text x="95.4" y="138.7">2Y</text>
<text x="248.1" y="140.2">17</text>
<text x="248.1" y="143.3">19</text>
<text x="248.1" y="138.7">16</text>
<text x="248.1" y="141.7">18</text>
<text x="252.4" y="140.9">17</text>
<text x="252.4" y="143.9">19</text>
<text x="252.4" y="139.4">16</text>
<text x="252.4" y="142.4">18</text>
<text x="248.1" y="146.3">21</text>
<text x="248.1" y="149.3">23</text>
<text x="248.1" y="144.8">20</text>
<text x="248.1" y="147.8">22</text>
<text x="252.4" y="147">21</text>
<text x="252.4" y="145.4">20</text>
<text x="252.4" y="148.5">22</text>
<text x="248.1" y="152.4">25</text>
<text x="248.1" y="155.4">27</text>
<text x="248.1" y="150.9">24</text>
<text x="248.1" y="153.9">26</text>
<text x="252.4" y="150">23</text>
<text x="252.4" y="153.1">25</text>
<text x="252.4" y="151.5">24</text>
<text x="252.4" y="154.6">26</text>
<text x="246.9" y="161.5">MP2</text>
<text x="248.1" y="158.5">29</text>
<text x="248.1" y="157">28</text>
<text x="248.1" y="160">30</text>
<text x="252.4" y="156.1">27</text>
<text x="252.4" y="159.2">29</text>
<text x="252.4" y="157.6">28</text>
<text x="252.4" y="160.7">30</text>
<text x="62.9" y="166.1">2_INPUT</text>
<text x="71.1" y="166.8">INPUT</text>
<text x="86.4" y="166.8">FB</text>
<text x="90.9" y="166.1">6_FB</text>
<text x="252.4" y="162.2">MP2</text>
<text x="33" y="173.7">2</text>
<text x="61.8" y="172.5" transform="rotate(-90 61.8 172.5)">1</text>
<text x="62" y="169.2">7_ON/OFF</text>
<text x="65.8" y="172.2">TAB</text>
<text x="71.1" y="169.8">ON/OFF</text>
<text x="71.1" y="172.9">TAB</text>
<text x="76.9" y="172.9">SWITCH_OUTPUT</text>
<text x="81.4" y="169.8">CB/BOOST</text>
<text x="90.9" y="172.2">1_SWITCH</text>
<text x="90.9" y="169.2">3_CB</text>
<text x="96.5" y="169.2">1</text>
<text x="101.5" y="169.2">2</text>
<text x="104.1" y="172.2">1</text>
<text x="113.7" y="172.2">2</text>
<text x="29.4" y="175.9">1</text>
<text x="29.4" y="174.4">2</text>
<text x="33" y="175.3">1</text>
<text x="61.8" y="177.6" transform="rotate(-90 61.8 177.6)">2</text>
<text x="64" y="175.3">4_GND</text>
<text x="71.1" y="175.9">GND</text>
<text x="86.2" y="175.9">NC</text>
<text x="90.9" y="175.3">NC</text>
<text x="95.3" y="174.1" transform="rotate(-90 95.3 174.1)">1</text>
<text x="95.3" y="180.6" transform="rotate(-90 95.3 180.6)">2</text>
</g>
<g font-size="1.1" fill="#808080">
<text x="33.1" y="73.4">Q1</text>
<text x="83.4" y="76.4">Q3</text>
<text x="33.1" y="88.6">UCC27511A-Q1</text>
<text x="83.4" y="91.7">UCC27511A-Q1</text>
<text x="87.9" y="122.1">Q6</text>
<text x="87.9" y="141.9">SN74LVC3G07</text>
</g>
<g font-size="1.1" fill="#c90d0c">
<text x="38" y="94.7" transform="rotate(-90 38 94.7)">D6</text>
<text x="45.3" y="94.7" transform="rotate(-90 45.3 94.7)">LED_SMD-0603</text>
<text x="91.4" y="93.2" transform="rotate(-90 91.4 93.2)">D5</text>
<text x="98.6" y="93.2" transform="rotate(-90 98.6 93.2)">LED_SMD-0603</text>
<text x="28.5" y="125.2">J3</text>
</g>
</svg>
